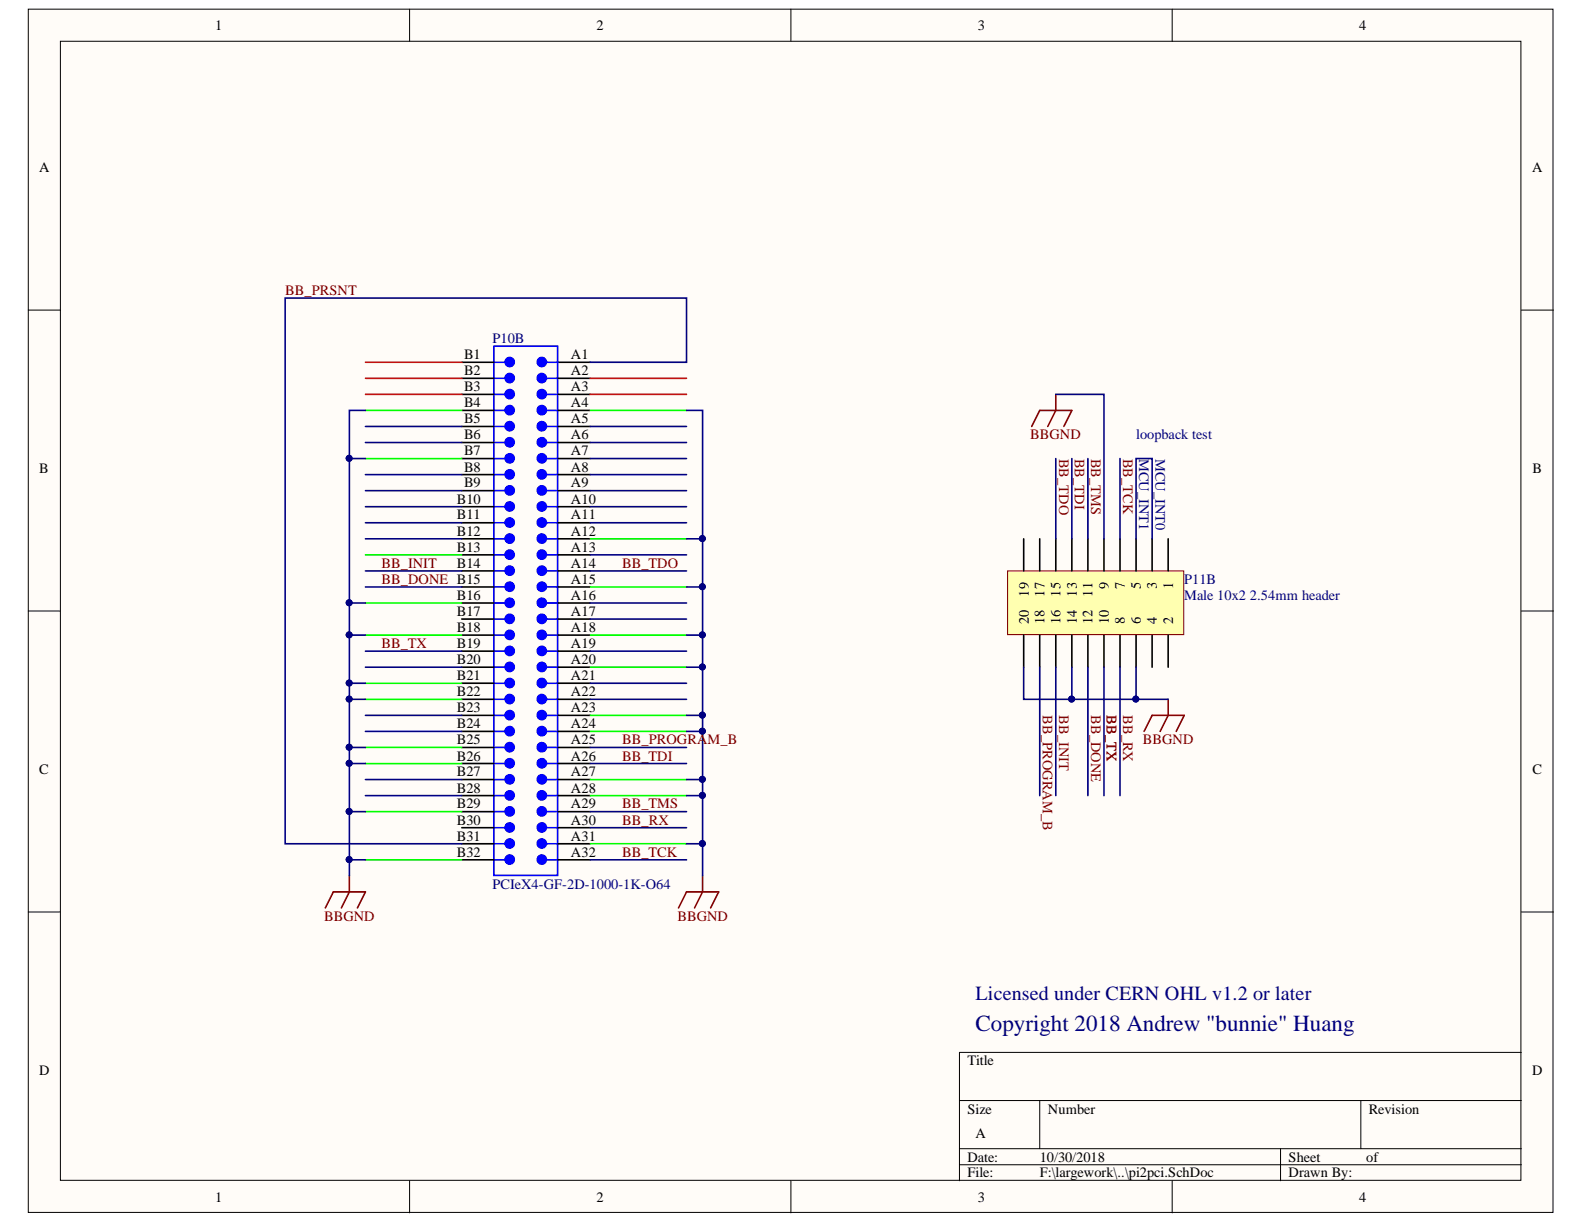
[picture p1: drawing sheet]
<svg xmlns="http://www.w3.org/2000/svg" width="279mm" height="216mm" viewBox="0 0 279 216" stroke-linecap="round" stroke-linejoin="round" font-family="sans-serif">
<g fill="#fffcf8" stroke="#000" stroke-width=".18">
<path d="M5 1.6h268.9v212.3h-268.9z"/>
<path d="M10.7 7.3h257.6v200.9h-257.6z"/>
</g>
<g fill="none" stroke="#000" stroke-width=".18">
<path d="M72.2 1.6v5.7M139.5 1.6v5.7M206.8 1.6v5.7M5 54.7h5.7M268.4 54.7h5.6M5 107.8h5.7M268.4 107.8h5.6M5 160.9h5.7M268.4 160.9h5.6M169.2 194.1h99.2M183.4 194.1v8.5M240 194.1v8.5"/>
<path d="M268.4 185.6h-99.2v22.7M72.2 208.3v5.6M139.5 208.3v5.6M169.2 202.6h99.2M169.2 205.4h99.2M206.8 208.3v5.6M225.9 202.6v5.7"/>
</g>
<path d="M177.7 100.7h31.1v11.2h-31.1z" fill="#ffffb0" stroke="#800000" stroke-width=".18"/>
<g fill="none" stroke="#000" stroke-width=".28">
<path d="M81.4 63.9h5.7M81.4 66.7h5.7M81.4 69.6h5.7M81.4 72.4h5.7M81.4 75.2h5.7M81.4 78.1h5.7M98.4 63.9h5.7M98.4 66.7h5.7M98.4 69.6h5.7M98.4 72.4h5.7M98.4 75.2h5.7M98.4 78.1h5.7"/>
<path d="M81.4 80.9h5.7M81.4 83.7h5.7M81.4 86.5h5.7M81.4 89.4h5.7M81.4 92.2h5.7M81.4 95h5.7M81.4 97.9h5.7M98.4 80.9h5.7M98.4 83.7h5.7M98.4 86.5h5.7M98.4 89.4h5.7M98.4 92.2h5.7"/>
<path d="M98.4 95h5.7M98.4 97.9h5.7M180.6 95v5.7M183.4 95v5.7M186.2 95v5.7M189.1 95v5.7M191.9 95v5.7M194.7 95v5.7M197.6 95v5.7M200.4 95v5.7M203.2 95v5.7M206.1 95v5.7"/>
<path d="M81.4 100.7h5.7M81.4 103.5h5.7M81.4 106.4h5.7M81.4 109.2h5.7M81.4 112h5.7M81.4 114.9h5.7M81.4 117.7h5.7M98.4 100.7h5.7M98.4 103.5h5.7M98.4 106.4h5.7M98.4 109.2h5.7M98.4 112h5.7"/>
<path d="M98.4 114.9h5.7M98.4 117.7h5.7M180.6 112v5.7M183.4 112v5.7M186.2 112v5.7M189.1 112v5.7M191.9 112v5.7M194.7 112v5.7M197.6 112v5.7M200.4 112v5.7M203.2 112v5.7M206.1 112v5.7"/>
<path d="M81.4 120.5h5.7M81.4 123.3h5.7M81.4 126.2h5.7M81.4 129h5.7M81.4 131.8h5.7M81.4 134.7h5.7M81.4 137.5h5.7M98.4 120.5h5.7M98.4 123.3h5.7M98.4 126.2h5.7M98.4 129h5.7M98.4 131.8h5.7"/>
<path d="M98.4 134.7h5.7M98.4 137.5h5.7M81.4 140.3h5.7M81.4 143.2h5.7M81.4 146h5.7M81.4 148.8h5.7M81.4 151.7h5.7M98.4 140.3h5.7M98.4 143.2h5.7M98.4 146h5.7M98.4 148.8h5.7M98.4 151.7h5.7"/>
</g>
<g fill="none" stroke="#00f" stroke-width=".28">
<path d="M87.1 61.1h11.3v93.3h-11.3zM87.1 63.9h2M87.1 66.7h2M87.1 69.6h2M87.1 72.4h2M87.1 75.2h2M87.1 78.1h2M96.5 63.9h1.9M96.5 66.7h1.9M96.5 69.6h1.9M96.5 72.4h1.9M96.5 75.2h1.9"/>
<path d="M96.5 78.1h1.9M87.1 80.9h2M87.1 83.7h2M87.1 86.5h2M87.1 89.4h2M87.1 92.2h2M87.1 95h2M87.1 97.9h2M96.5 80.9h1.9M96.5 83.7h1.9M96.5 86.5h1.9M96.5 89.4h1.9"/>
<path d="M96.5 92.2h1.9M96.5 95h1.9M96.5 97.9h1.9M87.1 100.7h2M87.1 103.5h2M87.1 106.4h2M87.1 109.2h2M87.1 112h2M87.1 114.9h2M87.1 117.7h2M96.5 100.7h1.9M96.5 103.5h1.9"/>
<path d="M96.5 106.4h1.9M96.5 109.2h1.9M96.5 112h1.9M96.5 114.9h1.9M96.5 117.7h1.9M87.1 120.5h2M87.1 123.3h2M87.1 126.2h2M87.1 129h2M87.1 131.8h2M87.1 134.7h2M87.1 137.5h2"/>
<path d="M96.5 120.5h1.9M96.5 123.3h1.9M96.5 126.2h1.9M96.5 129h1.9M96.5 131.8h1.9M96.5 134.7h1.9M96.5 137.5h1.9M87.1 140.3h2M87.1 143.2h2M87.1 146h2M87.1 148.8h2M87.1 151.7h2"/>
<path d="M96.5 140.3h1.9M96.5 143.2h1.9M96.5 146h1.9M96.5 148.8h1.9M96.5 151.7h1.9"/>
</g>
<g fill="#00f" stroke="#00f" stroke-width=".28">
<circle cx="95.6" cy="63.9" r=".81"/>
<circle cx="89.9" cy="63.9" r=".81"/>
<circle cx="95.6" cy="66.7" r=".81"/>
<circle cx="89.9" cy="66.7" r=".81"/>
<circle cx="95.6" cy="69.5" r=".81"/>
<circle cx="89.9" cy="69.5" r=".81"/>
<circle cx="95.6" cy="72.3" r=".81"/>
<circle cx="89.9" cy="72.3" r=".81"/>
<circle cx="95.6" cy="75.2" r=".81"/>
<circle cx="89.9" cy="75.2" r=".81"/>
<circle cx="95.6" cy="78" r=".81"/>
<circle cx="89.9" cy="78" r=".81"/>
<circle cx="95.6" cy="80.8" r=".81"/>
<circle cx="89.9" cy="80.8" r=".81"/>
<circle cx="95.6" cy="83.7" r=".81"/>
<circle cx="89.9" cy="83.7" r=".81"/>
<circle cx="95.6" cy="86.5" r=".81"/>
<circle cx="89.9" cy="86.5" r=".81"/>
<circle cx="95.6" cy="89.3" r=".81"/>
<circle cx="89.9" cy="89.3" r=".81"/>
<circle cx="95.6" cy="92.2" r=".81"/>
<circle cx="89.9" cy="92.2" r=".81"/>
<circle cx="95.6" cy="95" r=".81"/>
<circle cx="89.9" cy="95" r=".81"/>
<circle cx="95.6" cy="97.8" r=".81"/>
<circle cx="89.9" cy="97.8" r=".81"/>
<circle cx="95.6" cy="100.7" r=".81"/>
<circle cx="89.9" cy="100.7" r=".81"/>
<circle cx="95.6" cy="103.5" r=".81"/>
<circle cx="89.9" cy="103.5" r=".81"/>
<circle cx="95.6" cy="106.3" r=".81"/>
<circle cx="89.9" cy="106.3" r=".81"/>
<circle cx="95.6" cy="109.2" r=".81"/>
<circle cx="89.9" cy="109.2" r=".81"/>
<circle cx="95.6" cy="112" r=".81"/>
<circle cx="89.9" cy="112" r=".81"/>
<circle cx="95.6" cy="114.8" r=".81"/>
<circle cx="89.9" cy="114.8" r=".81"/>
<circle cx="95.6" cy="117.6" r=".81"/>
<circle cx="89.9" cy="117.6" r=".81"/>
<circle cx="95.6" cy="120.5" r=".81"/>
<circle cx="89.9" cy="120.5" r=".81"/>
<circle cx="95.6" cy="123.3" r=".81"/>
<circle cx="89.9" cy="123.3" r=".81"/>
<circle cx="95.6" cy="126.1" r=".81"/>
<circle cx="89.9" cy="126.1" r=".81"/>
<circle cx="95.6" cy="129" r=".81"/>
<circle cx="89.9" cy="129" r=".81"/>
<circle cx="95.6" cy="131.8" r=".81"/>
<circle cx="89.9" cy="131.8" r=".81"/>
<circle cx="95.6" cy="134.6" r=".81"/>
<circle cx="89.9" cy="134.6" r=".81"/>
<circle cx="95.6" cy="137.5" r=".81"/>
<circle cx="89.9" cy="137.5" r=".81"/>
<circle cx="95.6" cy="140.3" r=".81"/>
<circle cx="89.9" cy="140.3" r=".81"/>
<circle cx="95.6" cy="143.1" r=".81"/>
<circle cx="89.9" cy="143.1" r=".81"/>
<circle cx="95.6" cy="146" r=".81"/>
<circle cx="89.9" cy="146" r=".81"/>
<circle cx="95.6" cy="148.8" r=".81"/>
<circle cx="89.9" cy="148.8" r=".81"/>
<circle cx="95.6" cy="151.6" r=".81"/>
<circle cx="89.9" cy="151.6" r=".81"/>
</g>
<path d="M182 75.2l1.4-2.8h5.7l-1.5 2.8M186.2 69.6v2.8l-1.4 2.8M201.8 129l1.4-2.8h5.7l-1.4 2.8M206.1 123.3v2.9l-1.5 2.8M61.6 154.5v2.8l-1.4 2.9M123.9 154.5v2.8l-1.4 2.9M57.4 160.2l1.4-2.9h5.7l-1.5 2.9M119.7 160.2l1.4-2.9h5.7l-1.5 2.9" fill="none" stroke="#800000" stroke-width=".28"/>
<g fill="none" stroke="#000080" stroke-width=".28">
<path d="M64.5 72.4h-2.9v82.1M64.5 75.2h16.9M64.5 78.1h16.9M104.1 63.9h17v-11.3h-70.8v96.2h31.1M104.1 75.2h17M104.1 78.1h17M121.1 72.4h2.8v82.1M186.2 69.6h8.5v25.4M61.6 80.9h2.9M64.5 92.2h16.9M64.5 95h16.9M64.5 83.7h16.9"/>
<path d="M64.5 86.5h16.9M64.5 89.4h16.9M104.1 92.2h17M104.1 97.9h17M104.1 80.9h17M104.1 83.7h17M104.1 86.5h17M104.1 89.4h17M121.1 95h2.8M186.2 80.9v14.1M189.1 80.9v14.1M191.9 80.9v14.1"/>
<path d="M197.6 80.9v14.1M200.4 95v-14.1h2.8v14.1M61.6 106.4h2.9M61.6 112h2.9M64.5 100.7h16.9M64.5 114.9h16.9M64.5 103.5h16.9M64.5 117.7h16.9M104.1 100.7h17M104.1 106.4h17M104.1 109.2h17M104.1 114.9h17"/>
<path d="M121.1 103.5h2.8M121.1 117.7h2.8M121.1 112h2.8M180.6 117.7v5.6h8.5M183.4 117.7v22.6M186.2 117.7v22.6M189.1 117.7v5.6h11.3M191.9 117.7v22.6M194.7 117.7v22.6M197.6 117.7v22.6M200.4 117.7v5.6h5.7M61.6 120.5h2.9"/>
<path d="M61.6 123.3h2.9M61.6 131.8h2.9M61.6 134.7h2.9M64.5 126.2h16.9M64.5 129h16.9M64.5 137.5h16.9M104.1 120.5h17M104.1 123.3h17M104.1 131.8h17M104.1 134.7h17M121.1 126.2h2.8M121.1 129h2.8"/>
<path d="M121.1 137.5h2.8M61.6 143.2h2.9M61.6 151.7h2.9M64.5 140.3h16.9M104.1 143.2h17M104.1 146h17M104.1 151.7h17M121.1 140.3h2.8M121.1 148.8h2.8"/>
</g>
<g fill="#000080" stroke="#000080" stroke-width=".18">
<circle cx="200.3" cy="123.3" r=".52"/>
<circle cx="189" cy="123.3" r=".52"/>
<circle cx="61.6" cy="80.8" r=".52"/>
<circle cx="61.6" cy="106.3" r=".52"/>
<circle cx="61.6" cy="112" r=".52"/>
<circle cx="61.6" cy="120.5" r=".52"/>
<circle cx="61.6" cy="123.3" r=".52"/>
<circle cx="61.6" cy="131.8" r=".52"/>
<circle cx="61.6" cy="134.6" r=".52"/>
<circle cx="61.6" cy="143.1" r=".52"/>
<circle cx="61.6" cy="151.6" r=".52"/>
<circle cx="123.9" cy="95" r=".52"/>
<circle cx="123.9" cy="103.5" r=".52"/>
<circle cx="123.9" cy="112" r=".52"/>
<circle cx="123.9" cy="117.6" r=".52"/>
<circle cx="123.9" cy="126.1" r=".52"/>
<circle cx="123.9" cy="129" r=".52"/>
<circle cx="123.9" cy="137.5" r=".52"/>
<circle cx="123.9" cy="140.3" r=".52"/>
<circle cx="123.9" cy="148.8" r=".52"/>
</g>
<path d="M64.5 66.7h16.9M64.5 69.6h16.9M64.5 63.9h16.9M104.1 66.7h17M104.1 69.6h17" fill="none" stroke="#f00" stroke-width=".28"/>
<g fill="none" stroke="#0f0" stroke-width=".28">
<path d="M64.5 72.4h16.9M104.1 72.4h17M64.5 80.9h16.9M64.5 97.9h16.9M104.1 95h17M64.5 112h16.9M64.5 106.4h16.9M104.1 103.5h17M104.1 112h17M104.1 117.7h17M64.5 120.5h16.9M64.5 123.3h16.9"/>
<path d="M64.5 131.8h16.9M64.5 134.7h16.9M104.1 126.2h17M104.1 129h17M104.1 137.5h17M64.5 143.2h16.9M64.5 151.7h16.9M104.1 140.3h17M104.1 148.8h17"/>
</g>
<text font-size="4.1" fill="#000080" x="172.1" y="181.9">Copyright 2018 Andrew &quot;bunnie&quot; Huang</text>
<text font-size="3.6" fill="#000080" x="172.1" y="176.3">Licensed under CERN OHL v1.2 or later</text>
<g font-size="2.5">
<text x="38" y="5.3">1</text>
<text x="105.2" y="5.3">2</text>
<text x="172.5" y="5.3">3</text>
<text x="239.7" y="5.3">4</text>
<text x="6.9" y="30.4">A</text>
<text x="270.3" y="30.4">A</text>
<text x="81.9" y="63.3">B1</text>
<text x="100.7" y="63.3">A1</text>
<text x="81.9" y="66.2">B2</text>
<text x="81.9" y="69">B3</text>
<text x="81.9" y="71.8">B4</text>
<text x="100.7" y="66.2">A2</text>
<text x="100.7" y="69">A3</text>
<text x="100.7" y="71.8">A4</text>
<text x="81.9" y="74.6">B5</text>
<text x="81.9" y="77.5">B6</text>
<text x="100.7" y="74.6">A5</text>
<text x="100.7" y="77.5">A6</text>
<text x="6.9" y="83.5">B</text>
<text x="81.9" y="80.3">B7</text>
<text x="81.9" y="83.2">B8</text>
<text x="100.7" y="80.3">A7</text>
<text x="100.7" y="83.2">A8</text>
<text x="270.3" y="83.5">B</text>
<text x="80.6" y="88.8">B10</text>
<text x="81.9" y="86">B9</text>
<text x="100.7" y="86">A9</text>
<text x="100.7" y="88.8">A10</text>
<text x="80.6" y="91.6">B11</text>
<text x="80.6" y="94.5">B12</text>
<text x="100.7" y="91.6">A11</text>
<text x="100.7" y="94.5">A12</text>
<text x="80.6" y="97.3">B13</text>
<text x="80.6" y="100.2">B14</text>
<text x="100.7" y="97.3">A13</text>
<text x="100.7" y="100.2">A14</text>
<text x="80.6" y="105.8">B16</text>
<text x="100.7" y="103">A15</text>
<text x="100.7" y="105.8">A16</text>
<text x="181.5" y="105.2" transform="rotate(-90 181.5 105.2)">19</text>
<text x="184.3" y="105.2" transform="rotate(-90 184.3 105.2)">17</text>
<text x="187.1" y="105.2" transform="rotate(-90 187.1 105.2)">15</text>
<text x="189.9" y="105.2" transform="rotate(-90 189.9 105.2)">13</text>
<text x="192.7" y="105.2" transform="rotate(-90 192.7 105.2)">11</text>
<text x="195.6" y="104" transform="rotate(-90 195.6 104)">9</text>
<text x="198.4" y="104" transform="rotate(-90 198.4 104)">7</text>
<text x="201.3" y="104" transform="rotate(-90 201.3 104)">5</text>
<text x="204" y="104" transform="rotate(-90 204 104)">3</text>
<text x="206.9" y="104" transform="rotate(-90 206.9 104)">1</text>
<text x="80.6" y="108.6">B17</text>
<text x="80.6" y="111.5">B18</text>
<text x="100.7" y="108.6">A17</text>
<text x="100.7" y="111.5">A18</text>
<text x="181.5" y="110.1" transform="rotate(-90 181.5 110.1)">20</text>
<text x="184.3" y="110.1" transform="rotate(-90 184.3 110.1)">18</text>
<text x="187.1" y="110.1" transform="rotate(-90 187.1 110.1)">16</text>
<text x="189.9" y="110.1" transform="rotate(-90 189.9 110.1)">14</text>
<text x="192.7" y="110.1" transform="rotate(-90 192.7 110.1)">12</text>
<text x="195.6" y="110.1" transform="rotate(-90 195.6 110.1)">10</text>
<text x="198.4" y="110.1" transform="rotate(-90 198.4 110.1)">8</text>
<text x="201.3" y="110.1" transform="rotate(-90 201.3 110.1)">6</text>
<text x="204" y="110.1" transform="rotate(-90 204 110.1)">4</text>
<text x="206.9" y="110.1" transform="rotate(-90 206.9 110.1)">2</text>
<text x="80.6" y="114.3">B19</text>
<text x="80.6" y="117.2">B20</text>
<text x="80.6" y="119.9">B21</text>
<text x="100.7" y="114.3">A19</text>
<text x="100.7" y="117.2">A20</text>
<text x="100.7" y="119.9">A21</text>
<text x="80.6" y="122.8">B22</text>
<text x="80.6" y="125.6">B23</text>
<text x="100.7" y="122.8">A22</text>
<text x="100.7" y="125.6">A23</text>
<text x="80.6" y="128.5">B24</text>
<text x="80.6" y="131.3">B25</text>
<text x="100.7" y="128.5">A24</text>
<text x="100.7" y="131.3">A25</text>
<text x="6.9" y="136.6">C</text>
<text x="80.6" y="134.1">B26</text>
<text x="80.6" y="136.9">B27</text>
<text x="100.7" y="134.1">A26</text>
<text x="100.7" y="136.9">A27</text>
<text x="270.3" y="136.6">C</text>
<text x="80.6" y="139.8">B28</text>
<text x="80.6" y="142.6">B29</text>
<text x="100.7" y="139.8">A28</text>
<text x="100.7" y="142.6">A29</text>
<text x="80.6" y="145.5">B30</text>
<text x="80.6" y="148.3">B31</text>
<text x="100.7" y="145.5">A30</text>
<text x="100.7" y="148.3">A31</text>
<text x="80.6" y="151.1">B32</text>
<text x="100.7" y="151.1">A32</text>
<text x="6.9" y="189.7">D</text>
<text x="170.6" y="187.9">Title</text>
<text x="270.3" y="189.7">D</text>
<text x="170.6" y="196.4">Size</text>
<text x="184.9" y="196.4">Number</text>
<text x="241.4" y="196.4">Revision</text>
<text x="172.1" y="200.7">A</text>
<text x="170.6" y="204.9">Date:</text>
<text x="170.6" y="207.7">File:</text>
<text x="183.4" y="204.9">10/30/2018</text>
<text x="183.4" y="207.7">F:\largework\..\pi2pci.SchDoc</text>
<text x="227.3" y="204.9">Sheet</text>
<text x="227.3" y="207.7">Drawn By:</text>
<text x="241" y="204.9">of</text>
<text x="38" y="212">1</text>
<text x="105.2" y="212">2</text>
<text x="172.5" y="212">3</text>
<text x="239.7" y="212">4</text>
</g>
<g font-size="2.5" fill="#800000">
<text x="50.3" y="52">BB_PRSNT</text>
<text x="181.7" y="77.5">BBGND</text>
<text x="186.8" y="80.9" transform="rotate(90 186.8 80.9)">BB_TDO</text>
<text x="189.6" y="80.9" transform="rotate(90 189.6 80.9)">BB_TDI</text>
<text x="192.5" y="80.9" transform="rotate(90 192.5 80.9)">BB_TMS</text>
<text x="198.1" y="80.9" transform="rotate(90 198.1 80.9)">BB_TCK</text>
<text x="67.3" y="100.2">BB_INIT</text>
<text x="109.8" y="100.2">BB_TDO</text>
<text x="67.3" y="103">BB_DONE B15</text>
<text x="67.3" y="114.3">BB_TX</text>
<text x="109.8" y="131.3">BB_PROGRAM_B</text>
<text x="183.9" y="126.2" transform="rotate(90 183.9 126.2)">BB_PROGRAM_B</text>
<text x="186.8" y="126.2" transform="rotate(90 186.8 126.2)">BB_INIT</text>
<text x="192.5" y="126.2" transform="rotate(90 192.5 126.2)">BB_DONE</text>
<text x="195.3" y="126.2" transform="rotate(90 195.3 126.2)">BB_TX</text>
<text x="198.1" y="126.2" transform="rotate(90 198.1 126.2)">BB_RX</text>
<text x="201.6" y="131.3">BBGND</text>
<text x="109.8" y="134.1">BB_TDI</text>
<text x="109.8" y="142.6">BB_TMS</text>
<text x="109.8" y="145.5">BB_RX</text>
<text x="109.8" y="151.1">BB_TCK</text>
<text x="57.2" y="162.5">BBGND</text>
<text x="119.5" y="162.5">BBGND</text>
</g>
<g font-size="2.5" fill="#000080">
<text x="86.8" y="60.5">P10B</text>
<text x="200.4" y="77.5">loopback test</text>
<text x="200.9" y="80.9" transform="rotate(90 200.9 80.9)">MCU_INT1</text>
<text x="203.8" y="80.9" transform="rotate(90 203.8 80.9)">MCU_INT0</text>
<text x="208.9" y="103">P11B</text>
<text x="208.9" y="105.8">Male 10x2 2.54mm header</text>
<text x="86.8" y="156.8">PCIeX4-GF-2D-1000-1K-O64</text>
</g>
</svg>
